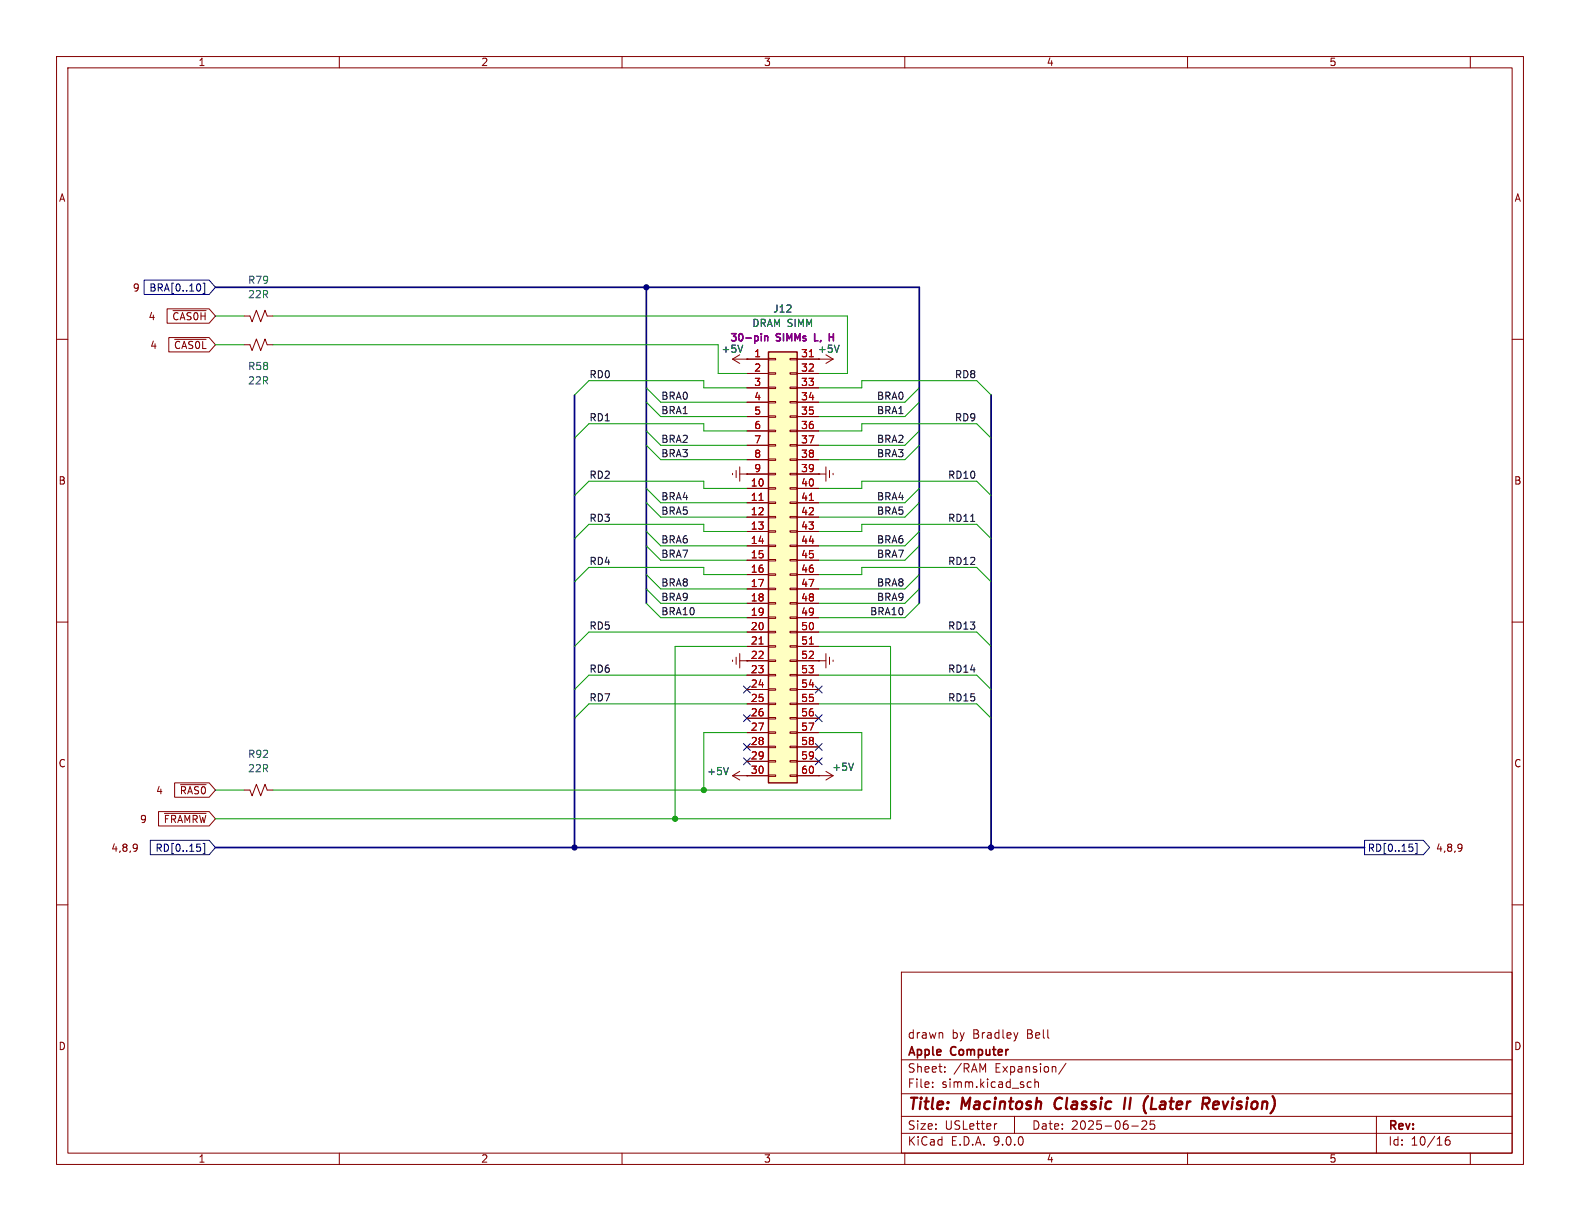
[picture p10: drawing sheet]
<svg xmlns="http://www.w3.org/2000/svg" width="279mm" height="216mm" viewBox="0 0 279 216" stroke-linecap="round" stroke-linejoin="round" font-family="sans-serif">
<g fill="none" stroke="#840000" stroke-width=".18">
<path d="M10 10h259.4v195.9h-259.4zM12 12h255.4v191.9h-255.4zM60 10v2M110 10v2M160 10v2M210 10v2M260 10v2M10 60h2M43.2 61h1l.4 1 .7-2.1 .8 2.1 .8-2.1 .3 1.1h1.1M129.5 63.5h2.6M129.5 63.5l1.3 .8M130.8 62.7l-1.3 .8"/>
<path d="M132.1 63.5h.1M144.8 63.5h.1M144.8 63.5h2.5M146 62.7l1.3 .8M147.3 63.5l-1.3 .8M267.4 60h2M129.5 83.7v.2M130.2 83.2v1.3M130.8 82.6v2.5M130.8 83.8h1.3M132.1 83.8h.1M144.8 83.8h.1"/>
<path d="M144.8 83.8h1.2M146 82.6v2.5M146.7 83.2v1.3M147.3 83.7v.2M10 110h2M129.5 116.7v.3M130.2 116.2v1.3M130.8 116.8h1.3M130.8 115.6v2.5M132.1 116.8h.1M144.8 116.8h.1M144.8 116.8h1.2"/>
<path d="M146 115.6v2.5M146.7 116.2v1.3M147.3 116.7v.3M267.4 110h2M43.2 139.7h1l.4 1 .7-2 .8 2 .8-2 .3 1h1.1M129.5 137.2h2.6M129.5 137.2l1.3 .7M130.8 136.4l-1.3 .8M132.1 137.2h.1M144.8 137.2h.1M144.8 137.2h2.5M146 136.4l1.3 .8"/>
<path d="M147.3 137.2l-1.3 .7M10 160h2M159.4 171.9h108v32h-108zM267.4 160h2M159.4 197.4h108M159.4 193.4h108M159.4 187.4h108M164.9 192.1v.2M164.9 191.4v.1M166.6 182.7l.1 .9M167.1 189.4v.2M167.1 188.7v.1"/>
<path d="M176.3 198.7l-.3 .1M179.4 197.4v3M180 182.6l-.4 1M181.9 191.3l.5 .1M182.4 192.2l-.5 .1M183 191.4l.2-.1 .4 .1v.9M183 190.8v1.5M188.5 188l-1.3 1.9M200.1 199.1h1.2M201.9 198.3l.6-.1 .2 .1 .1 .3-.9 1.1h.9M204.1 198.2h-.7v.7l.2-.1h.5l.1 .2-.1 .5-.2 .2-.5-.2M243.4 197.4v6.5"/>
<path d="M60 203.9v2M110 203.9v2M159.4 200.4h108M160 203.9v2M210 203.9v2M256.3 201a.59 .59 0 0 0-.7 .6v.6l.1 .2 .4 .1 .3-.2v-.5l-.1-.2h-.4l-.3 .2M260 203.9v2"/>
</g>
<path d="M186.8 194.4a1.27 1.27 0 0 0 0 1.6M199 194.1l-.3 2M203 193.8l-.1 .1M203.8 194.1l-.3 2h1M213.2 195.2l.5 .9M213.6 194.1l.1 .1a.54 .54 0 0 1-.1 .9M215.3 194.8l-.6 .1-.2 .9 .2 .3h.4M215.5 195.2l-1 .2" fill="none" stroke="#840000" stroke-width=".4"/>
<path d="M131.3 61l-.4 1.3M148.4 61l-.4 1.3M128.8 135.7l-.4 1.3M150.9 134.9l-.4 1.3" fill="none" stroke="#006464" stroke-width=".18"/>
<path d="M135.9 62.2h5.1v76.2h-5.1z" fill="#ffffc2"/>
<path d="M135.9 62.2h5.1v76.2h-5.1z" fill="none" stroke="#840000" stroke-width=".25"/>
<g fill="none" stroke="#840000" stroke-width=".18">
<path d="M29.5 54.6h7.5l1.1 1.3-1.1 1.3h-7.5zM29.8 59.7h7.2l1.1 1.3-1.1 1.2h-7.2zM30.6 54.9h5.8M43.2 55.9h1l.4 1 .7-2 .8 2 .8-2 .3 1h1.1M30.9 60h5.5M132.1 63.5h.1M132.1 63.5h3.8M132.1 66h3.8M132.1 68.6h3.8M132.1 71.1h3.8M132.1 73.7h3.8M132.1 76.2h3.8"/>
<path d="M132.1 78.7h3.8M135.9 63.4h1.3v.2h-1.3zM135.9 65.9h1.3v.3h-1.3zM135.9 68.5h1.3v.2h-1.3zM135.9 71h1.3v.2h-1.3zM135.9 73.5h1.3v.3h-1.3zM135.9 76.1h1.3v.2h-1.3zM135.9 78.6h1.3v.3h-1.3zM139.7 63.4h1.3v.2h-1.3zM139.7 65.9h1.3v.3h-1.3zM139.7 68.5h1.3v.2h-1.3zM139.7 71h1.3v.2h-1.3z"/>
<path d="M139.7 73.5h1.3v.3h-1.3zM139.7 76.1h1.3v.2h-1.3zM139.7 78.6h1.3v.3h-1.3zM141 63.5h3.8M141 66h3.8M141 68.6h3.8M141 71.1h3.8M141 73.7h3.8M141 76.2h3.8M141 78.7h3.8M144.8 63.5h.1M132.1 83.8h.1"/>
<path d="M132.1 81.3h3.8M132.1 83.8h3.8M132.1 86.4h3.8M132.1 88.9h3.8M132.1 91.4h3.8M132.1 94h3.8M132.1 96.5h3.8M132.1 99.1h3.8M135.9 81.2h1.3v.2h-1.3zM135.9 83.7h1.3v.2h-1.3zM135.9 86.2h1.3v.3h-1.3zM135.9 88.8h1.3v.2h-1.3z"/>
<path d="M135.9 91.3h1.3v.3h-1.3zM135.9 93.9h1.3v.2h-1.3zM135.9 96.4h1.3v.2h-1.3zM135.9 98.9h1.3v.3h-1.3zM139.7 81.2h1.3v.2h-1.3zM139.7 83.7h1.3v.2h-1.3zM139.7 86.2h1.3v.3h-1.3zM139.7 88.8h1.3v.2h-1.3zM139.7 91.3h1.3v.3h-1.3zM139.7 93.9h1.3v.2h-1.3zM139.7 96.4h1.3v.2h-1.3zM139.7 98.9h1.3v.3h-1.3z"/>
<path d="M141 81.3h3.8M141 83.8h3.8M141 86.4h3.8M141 88.9h3.8M141 91.4h3.8M141 94h3.8M141 96.5h3.8M141 99.1h3.8M144.8 83.8h.1M132.1 116.8h.1M132.1 101.6h3.8M132.1 104.1h3.8"/>
<path d="M132.1 106.7h3.8M132.1 109.2h3.8M132.1 111.8h3.8M132.1 114.3h3.8M132.1 116.8h3.8M132.1 119.4h3.8M135.9 101.5h1.3v.2h-1.3zM135.9 104h1.3v.3h-1.3zM135.9 106.6h1.3v.2h-1.3zM135.9 109.1h1.3v.2h-1.3zM135.9 111.6h1.3v.3h-1.3zM135.9 114.2h1.3v.2h-1.3z"/>
<path d="M135.9 116.7h1.3v.3h-1.3zM135.9 119.3h1.3v.2h-1.3zM139.7 101.5h1.3v.2h-1.3zM139.7 104h1.3v.3h-1.3zM139.7 106.6h1.3v.2h-1.3zM139.7 109.1h1.3v.2h-1.3zM139.7 111.6h1.3v.3h-1.3zM139.7 114.2h1.3v.2h-1.3zM139.7 116.7h1.3v.3h-1.3zM139.7 119.3h1.3v.2h-1.3zM141 101.6h3.8M141 104.1h3.8"/>
<path d="M141 106.7h3.8M141 109.2h3.8M141 111.8h3.8M141 114.3h3.8M141 116.8h3.8M141 119.4h3.8M144.8 116.8h.1M30.9 138.4h6.1l1.1 1.3-1.1 1.3h-6.1zM31.9 138.7h4.5M132.1 137.2h.1M132.1 121.9h3.8M132.1 124.5h3.8"/>
<path d="M132.1 127h3.8M132.1 129.5h3.8M132.1 132.1h3.8M132.1 134.6h3.8M132.1 137.2h3.8M135.9 121.8h1.3v.2h-1.3zM135.9 124.3h1.3v.3h-1.3zM135.9 126.9h1.3v.2h-1.3zM135.9 129.4h1.3v.3h-1.3zM135.9 132h1.3v.2h-1.3zM135.9 134.5h1.3v.2h-1.3zM135.9 137h1.3v.3h-1.3z"/>
<path d="M139.7 121.8h1.3v.2h-1.3zM139.7 124.3h1.3v.3h-1.3zM139.7 126.9h1.3v.2h-1.3zM139.7 129.4h1.3v.3h-1.3zM139.7 132h1.3v.2h-1.3zM139.7 134.5h1.3v.2h-1.3zM139.7 137h1.3v.3h-1.3zM141 121.9h3.8M141 124.5h3.8M141 127h3.8M141 129.5h3.8M141 132.1h3.8"/>
<path d="M141 134.6h3.8M141 137.2h3.8M144.8 137.2h.1M24 149.3l.2 .1a1.03 1.03 0 0 1-.2 1.1M24.3 149.8l-.3 .2M28 143.5h9l1.1 1.3-1.1 1.3h-9zM29.1 143.8h7.3M258.3 149.3l.2 .1a1.03 1.03 0 0 1-.2 1.1M258.5 149.8l-.2 .2"/>
</g>
<path d="M143.1 63.1h.7M134.2 88.5h.8M143.1 88.5h.7M134.2 113.9h.8M143.1 113.9h.7" fill="none" stroke="#a90000" stroke-width=".18"/>
<path d="M134.6 59v.1M135.2 59.4v.9M135.2 59.5l.2-.1 .3 .1 .1 .8M146.7 59v1.3M146.7 59.6h.7" fill="none" stroke="#840084" stroke-width=".25"/>
<g fill="none" stroke="#000084" stroke-width=".18">
<path d="M25.5 49.5h11.5l1.1 1.3-1.1 1.3h-11.5zM35.4 50.3l.1 .4-.1 .6M35.9 50.1h.3v1.8h-.3M131.5 134l1.2 1.2M131.5 126.4l1.2 1.2M131.5 121.3l1.2 1.2M131.5 131.5l1.2 1.2M132.7 134l-1.2 1.2M132.7 126.4l-1.2 1.2M132.7 121.3l-1.2 1.2M132.7 131.5l-1.2 1.2M144.2 134l1.2 1.2"/>
<path d="M144.2 121.3l1.2 1.2M144.2 131.5l1.2 1.2M144.2 126.4l1.2 1.2M145.4 134l-1.2 1.2M145.4 121.3l-1.2 1.2M145.4 131.5l-1.2 1.2M145.4 126.4l-1.2 1.2M26.6 148.6h10.4l1.1 1.3-1.1 1.2h-10.4zM34.8 149.3h.6M35.4 149.8l.1 .2-.1 .5M35.9 149.1h.3v1.9h-.3M241.3 148.6h10.4l1.1 1.3-1.1 1.2h-10.4z"/>
<path d="M249.2 149.3h.6M249.7 149.8l.2 .2-.2 .5M250.3 149.1h.3v1.9h-.3"/>
</g>
<path d="M171.7 92.2h.7" fill="none" stroke="#0f0f0f" stroke-width=".18"/>
<path d="M38.1 50.8h124.5v55.9M114.3 50.8v55.9M101.6 69.9v80M175.3 69.9v80M38.1 149.9h203.2" fill="none" stroke="#000084" stroke-width=".3"/>
<g fill="none" stroke="#009600" stroke-width=".18">
<path d="M38.1 55.9h5.1M48.3 55.9h101.6v10.1h-5.1M38.1 61h5.1M48.3 61h78.7v5h5.1M114.3 68.6l2.5 2.5h15.3M114.3 76.2l2.5 2.5h15.3M114.3 78.7l2.5 2.6h15.3M114.3 71.1l2.5 2.6h15.3M132.1 76.2h-7.6v-1.3h-20.4l-2.5 2.6M132.1 68.6h-7.6v-1.3h-20.4l-2.5 2.6M144.8 68.6h7.6v-1.3h20.3l2.6 2.6M144.8 76.2h7.6v-1.3h20.3l2.6 2.6"/>
<path d="M162.6 68.6l-2.6 2.5h-15.2M162.6 76.2l-2.6 2.5h-15.2M162.6 78.7l-2.6 2.6h-15.2M162.6 71.1l-2.6 2.6h-15.2M114.3 88.9l2.5 2.5h15.3M114.3 94l2.5 2.5h15.3M114.3 86.4l2.5 2.5h15.3M114.3 96.5l2.5 2.6h15.3M132.1 94h-7.6v-1.3h-20.4l-2.5 2.6M132.1 86.4h-7.6v-1.3h-20.4l-2.5 2.5M144.8 94h7.6v-1.3h20.3l2.6 2.6M144.8 86.4h7.6v-1.3h20.3l2.6 2.5"/>
<path d="M162.6 88.9l-2.6 2.5h-15.2M162.6 94l-2.6 2.5h-15.2M162.6 86.4l-2.6 2.5h-15.2M162.6 96.5l-2.6 2.6h-15.2M114.3 106.7l2.5 2.5h15.3M114.3 104.1l2.5 2.6h15.3M114.3 101.6l2.5 2.5h15.3M132.1 119.4h-28l-2.5 2.5M132.1 101.6h-7.6v-1.3h-20.4l-2.5 2.6M132.1 114.3h-12.7v30.5M132.1 111.8h-28l-2.5 2.5M144.8 101.6h7.6v-1.3h20.3l2.6 2.6"/>
<path d="M144.8 119.4h27.9l2.6 2.5M144.8 114.3h12.7v30.5h-119.4M144.8 111.8h27.9l2.6 2.5M162.6 106.7l-2.6 2.5h-15.2M162.6 104.1l-2.6 2.6h-15.2M162.6 101.6l-2.6 2.5h-15.2M38.1 139.7h5.1M132.1 124.5h-28l-2.5 2.5M132.1 129.5h-7.6v10.2M144.8 124.5h27.9l2.6 2.5M144.8 129.5h7.6v10.2h-104.1"/>
</g>
<path d="M131.3 61l-.4 1.3M148.4 61l-.4 1.3M128.8 135.7l-.4 1.3M150.9 134.9l-.4 1.3" fill="none" stroke="#006464" stroke-width=".18"/>
<g fill="#000084" stroke="#000084" stroke-width=".18">
<circle cx="175.3" cy="149.9" r=".46"/>
<circle cx="114.3" cy="50.8" r=".46"/>
<circle cx="101.6" cy="149.9" r=".46"/>
</g>
<g fill="#009600" stroke="#009600" stroke-width=".18">
<circle cx="124.5" cy="139.7" r=".46"/>
<circle cx="119.4" cy="144.8" r=".46"/>
</g>
<g font-size="2.8" fill="#840000">
<text x="160.4" y="196.8">Title:</text>
<text x="170.1" y="196.8">Macintosh</text>
<text x="187.3" y="196.8">Classic</text>
<text x="200.4" y="196.8">II</text>
<text x="204.6" y="196.8">(Later</text>
<text x="215.8" y="196.8">Revision)</text>
</g>
<g font-size="2.1" fill="#840000">
<text x="160.4" y="183.9">drawn</text>
<text x="168.3" y="183.9">by</text>
<text x="172.1" y="183.9">Bradley</text>
<text x="181.7" y="183.9">Bell</text>
<text x="160.4" y="189.9">Sheet:</text>
<text x="160.4" y="187.1">Apple</text>
<text x="168.2" y="187.1">Computer</text>
<text x="168.6" y="189.9">/RAM</text>
<text x="176" y="189.9">Expansion/</text>
<text x="160.4" y="192.6">File:</text>
<text x="166.5" y="192.6">simm.kicad_sch</text>
<text x="160.4" y="202.8">KiCad</text>
<text x="160.4" y="200">Size:</text>
<text x="167.1" y="200">USLetter</text>
<text x="168.1" y="202.8">E.D.A.</text>
<text x="175.7" y="202.8">9.0.0</text>
<text x="182.4" y="200">Date:</text>
<text x="189.4" y="200">2025-06-25</text>
<text x="245.4" y="200.2">Rev:</text>
<text x="245.4" y="202.8">Id:</text>
<text x="249.5" y="202.8">10/16</text>
</g>
<g font-size="1.8" fill="#840000">
<text x="35" y="11.9">1</text>
<text x="85" y="11.9">2</text>
<text x="135" y="11.9">3</text>
<text x="185" y="11.9">4</text>
<text x="235" y="11.9">5</text>
<text x="10.3" y="35.9">A</text>
<text x="267.7" y="35.9">A</text>
<text x="23.4" y="51.8">9</text>
<text x="26.2" y="56.8">4</text>
<text x="30.4" y="56.8">~{CAS0H}</text>
<text x="26.5" y="61.9">4</text>
<text x="30.7" y="61.9">~{CAS0L}</text>
<text x="10.3" y="85.9">B</text>
<text x="267.7" y="85.9">B</text>
<text x="10.3" y="135.9">C</text>
<text x="267.7" y="135.9">C</text>
<text x="27.5" y="140.7">4</text>
<text x="31.7" y="140.7">~{RAS0}</text>
<text x="24.7" y="145.7">9</text>
<text x="28.8" y="145.7">~{FRAMRW}</text>
<text x="19.6" y="150.8">4,8,9</text>
<text x="253.8" y="150.8">4,8,9</text>
<text x="10.3" y="185.9">D</text>
<text x="267.7" y="185.9">D</text>
<text x="35" y="205.8">1</text>
<text x="85" y="205.8">2</text>
<text x="135" y="205.8">3</text>
<text x="185" y="205.8">4</text>
<text x="235" y="205.8">5</text>
</g>
<g font-size="1.8" fill="#000084">
<text x="26.3" y="51.8">BRA[0..10]</text>
<text x="27.4" y="150.8">RD[0..15]</text>
<text x="241.8" y="150.8">RD[0..15]</text>
</g>
<g font-size="1.8" fill="#006464">
<text x="43.8" y="50.4">R79</text>
<text x="43.8" y="52.9">22R</text>
<text x="132.9" y="58">DRAM SIMM</text>
<text x="136.6" y="55.5">J12</text>
<text x="43.8" y="65.6">R58</text>
<text x="127.5" y="62.6">+5V</text>
<text x="144.5" y="62.6">+5V</text>
<text x="43.8" y="68.2">22R</text>
<text x="43.8" y="134.2">R92</text>
<text x="43.8" y="136.8">22R</text>
<text x="124.9" y="137.3">+5V</text>
<text x="147.1" y="136.5">+5V</text>
</g>
<g font-size="1.8" fill="#840084">
<text x="128.9" y="60.7">30-pin</text>
<text x="137.3" y="60.7">SIMMs</text>
<text x="144.5" y="60.7">L,</text>
<text x="147.6" y="60.7">H</text>
</g>
<g font-size="1.8" fill="#a90000">
<text x="133.3" y="63.2">1</text>
<text x="133.3" y="65.8">2</text>
<text x="141.6" y="63.2">31</text>
<text x="141.6" y="65.8">32</text>
<text x="133.3" y="68.3">3</text>
<text x="133.3" y="70.9">4</text>
<text x="141.6" y="68.3">33</text>
<text x="141.6" y="70.9">34</text>
<text x="133.3" y="73.4">5</text>
<text x="133.3" y="75.9">6</text>
<text x="141.6" y="73.4">35</text>
<text x="141.6" y="75.9">36</text>
<text x="133.3" y="78.5">7</text>
<text x="133.3" y="81">8</text>
<text x="133.3" y="83.6">9</text>
<text x="141.6" y="78.5">37</text>
<text x="141.6" y="81">38</text>
<text x="141.6" y="83.6">39</text>
<text x="132.7" y="86.1">10</text>
<text x="132.7" y="88.6">11</text>
<text x="141.6" y="86.1">40</text>
<text x="141.6" y="88.6">41</text>
<text x="132.7" y="91.2">12</text>
<text x="132.7" y="93.7">13</text>
<text x="141.6" y="91.2">42</text>
<text x="141.6" y="93.7">43</text>
<text x="132.7" y="96.3">14</text>
<text x="132.7" y="98.8">15</text>
<text x="132.7" y="101.3">16</text>
<text x="141.6" y="96.3">44</text>
<text x="141.6" y="98.8">45</text>
<text x="141.6" y="101.3">46</text>
<text x="132.7" y="103.9">17</text>
<text x="132.7" y="106.4">18</text>
<text x="141.6" y="103.9">47</text>
<text x="141.6" y="106.4">48</text>
<text x="132.7" y="109">19</text>
<text x="132.7" y="111.5">20</text>
<text x="141.6" y="109">49</text>
<text x="141.6" y="111.5">50</text>
<text x="132.7" y="114">21</text>
<text x="132.7" y="116.6">22</text>
<text x="132.7" y="119.1">23</text>
<text x="141.6" y="114">51</text>
<text x="141.6" y="116.6">52</text>
<text x="141.6" y="119.1">53</text>
<text x="132.7" y="121.7">24</text>
<text x="132.7" y="124.2">25</text>
<text x="141.6" y="121.7">54</text>
<text x="141.6" y="124.2">55</text>
<text x="132.7" y="126.7">26</text>
<text x="132.7" y="129.3">27</text>
<text x="132.7" y="131.8">28</text>
<text x="141.6" y="126.7">56</text>
<text x="141.6" y="129.3">57</text>
<text x="141.6" y="131.8">58</text>
<text x="132.7" y="134.4">29</text>
<text x="132.7" y="136.9">30</text>
<text x="141.6" y="134.4">59</text>
<text x="141.6" y="136.9">60</text>
</g>
<g font-size="1.8" fill="#0f0f0f">
<text x="104.1" y="67">RD0</text>
<text x="116.8" y="70.8">BRA0</text>
<text x="155" y="70.8">BRA0</text>
<text x="168.8" y="67">RD8</text>
<text x="104.1" y="74.6">RD1</text>
<text x="116.8" y="73.3">BRA1</text>
<text x="155" y="73.3">BRA1</text>
<text x="168.8" y="74.6">RD9</text>
<text x="116.8" y="78.4">BRA2</text>
<text x="116.8" y="80.9">BRA3</text>
<text x="155" y="80.9">BRA3</text>
<text x="155" y="78.4">BRA2</text>
<text x="104.1" y="84.7">RD2</text>
<text x="116.8" y="88.6">BRA4</text>
<text x="155" y="88.6">BRA4</text>
<text x="167.6" y="84.7">RD10</text>
<text x="104.1" y="92.4">RD3</text>
<text x="116.8" y="91.1">BRA5</text>
<text x="155" y="91.1">BRA5</text>
<text x="167.6" y="92.4">RD11</text>
<text x="104.1" y="100">RD4</text>
<text x="116.8" y="98.7">BRA7</text>
<text x="116.8" y="96.2">BRA6</text>
<text x="155" y="98.7">BRA7</text>
<text x="155" y="96.2">BRA6</text>
<text x="167.6" y="100">RD12</text>
<text x="116.8" y="106.3">BRA9</text>
<text x="116.8" y="103.8">BRA8</text>
<text x="155" y="103.8">BRA8</text>
<text x="155" y="106.3">BRA9</text>
<text x="104.1" y="111.4">RD5</text>
<text x="116.8" y="108.9">BRA10</text>
<text x="153.8" y="108.9">BRA10</text>
<text x="167.6" y="111.4">RD13</text>
<text x="104.1" y="119">RD6</text>
<text x="167.6" y="119">RD14</text>
<text x="104.1" y="124.1">RD7</text>
<text x="167.6" y="124.1">RD15</text>
</g>
</svg>
